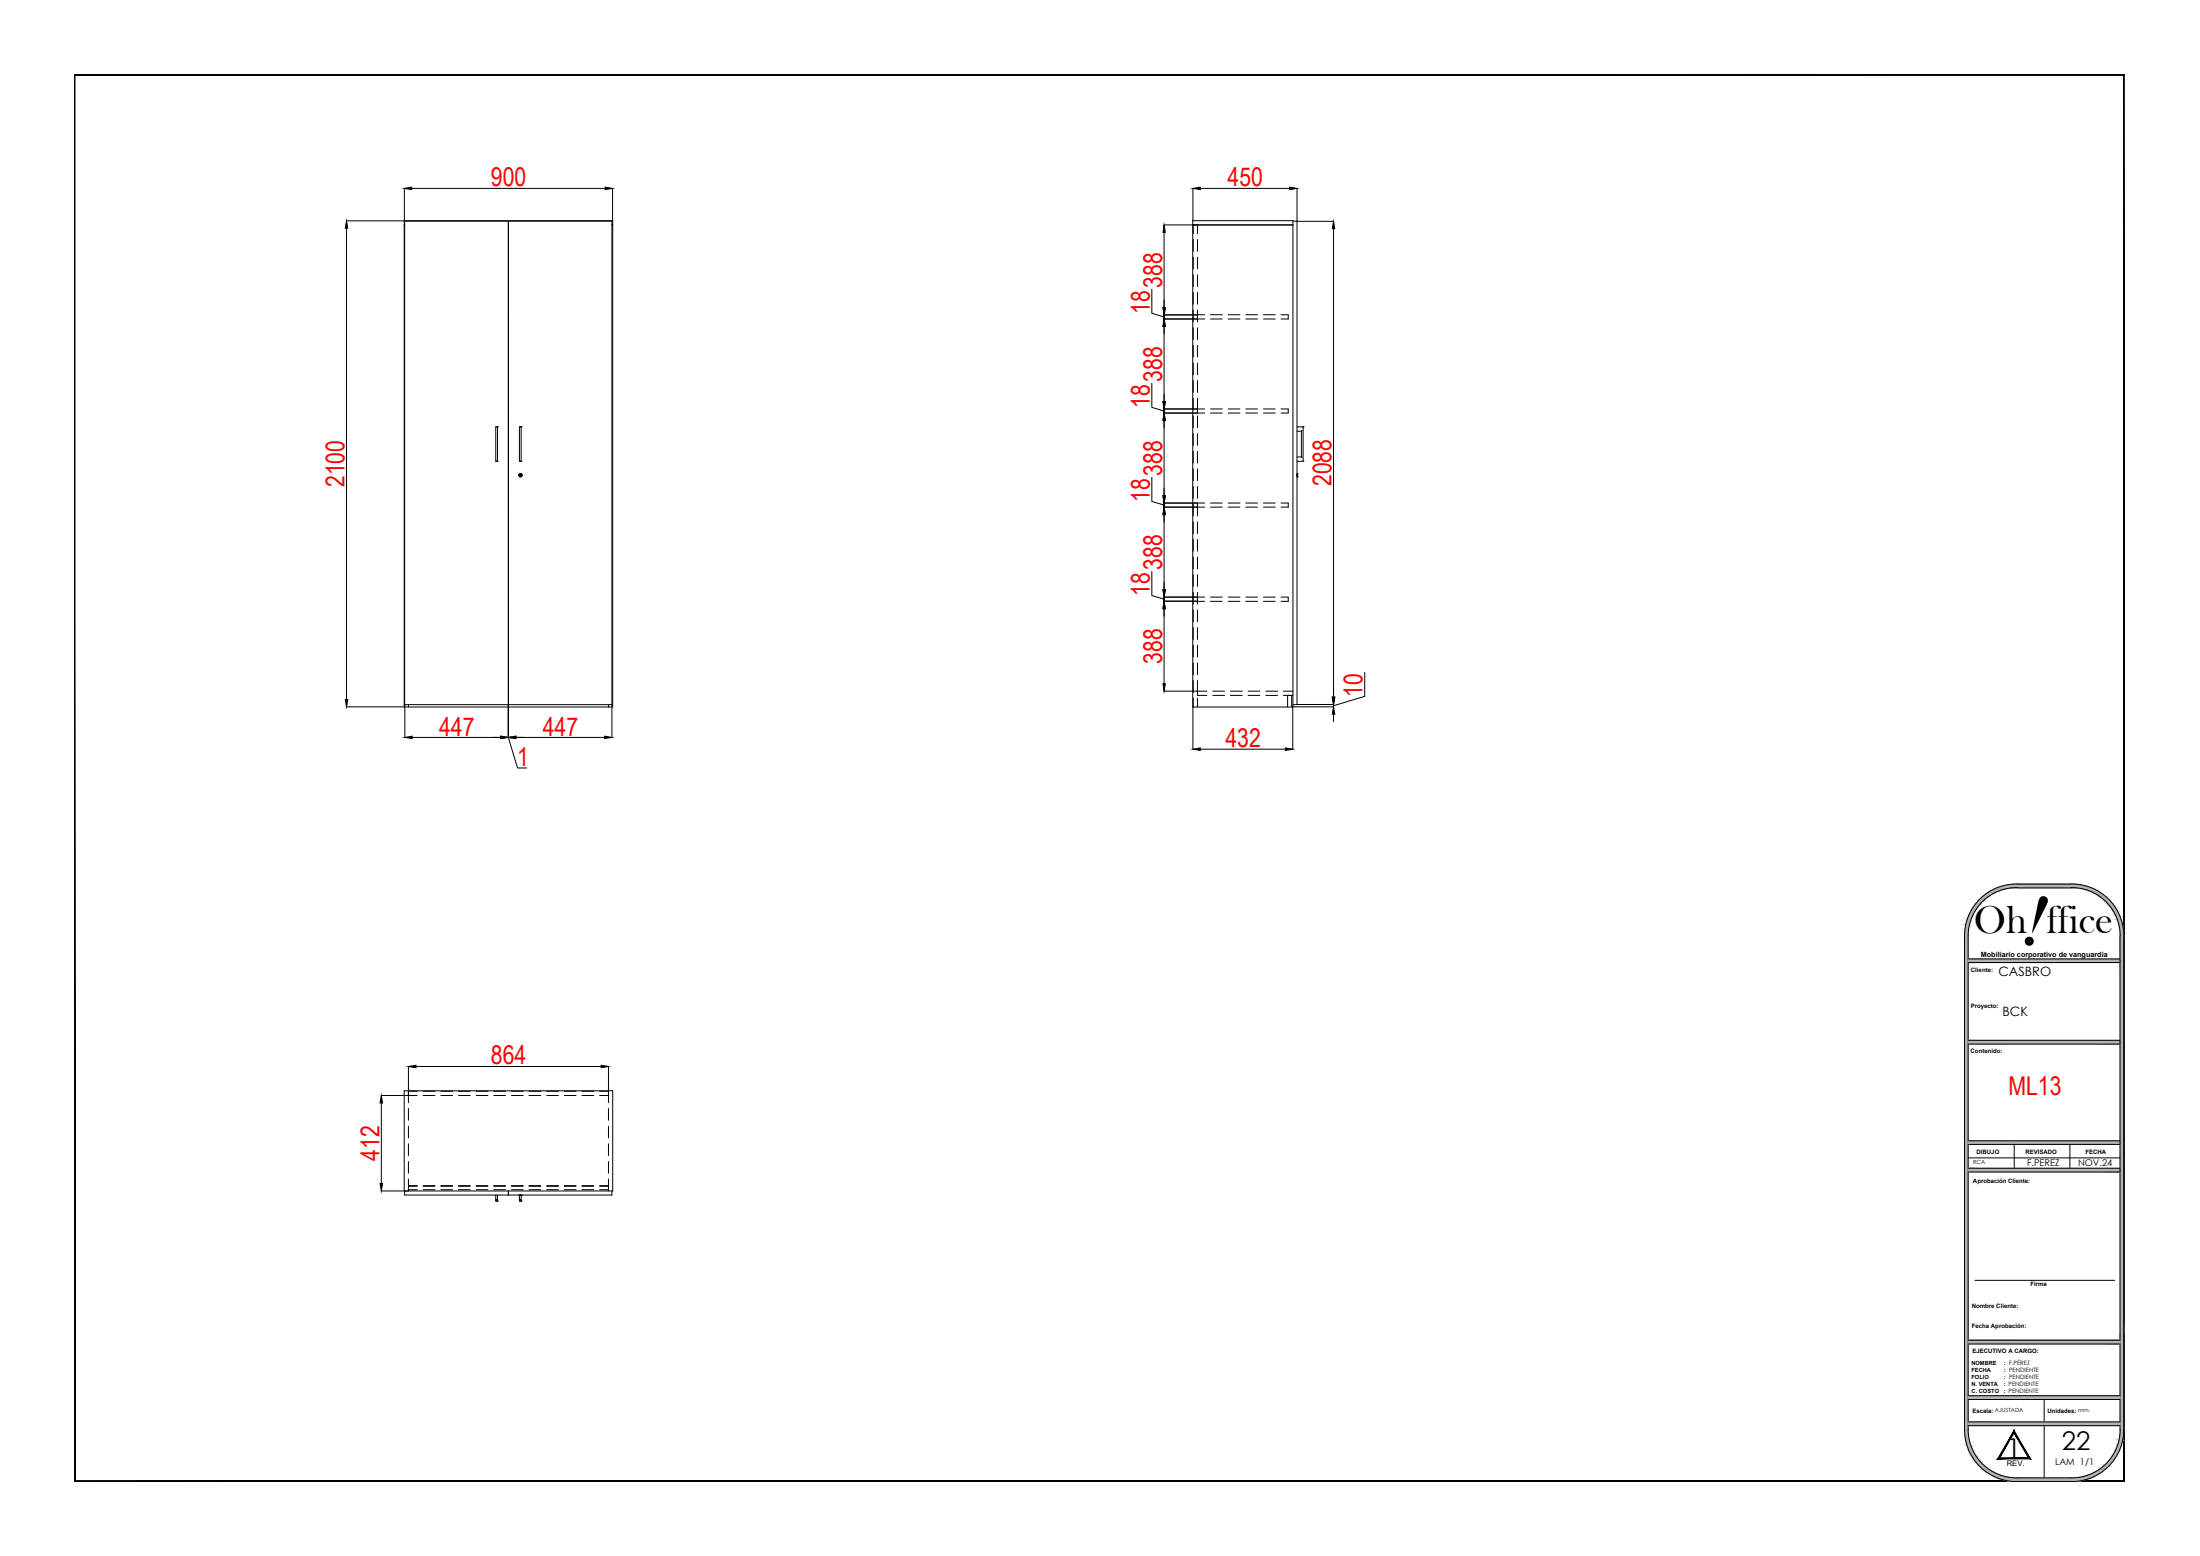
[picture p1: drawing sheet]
<svg xmlns="http://www.w3.org/2000/svg" width="594mm" height="420mm" viewBox="0 0 594 420" stroke-linecap="round" stroke-linejoin="round" font-family="sans-serif">
<g fill="#000" stroke="#000" stroke-width=".27">
<path d="M20 20.1v.2l553.6-.2zM20 20.3l553.6-.2v.2z"/>
<path d="M543.9 386.3v.6l4.4 7zM543.9 386.9l4.4 7-.6-.3zM539.4 393.9h8.9l-.6-.3zM539.4 393.9l.6-.3h7.7zM543.9 386.3l-4.5 7.6 .6-.3zM543.9 386.3v.6l-3.9 6.7z"/>
<path d="M20 400h553.6l-.2-.2zM20 400l.2-.2h553.2zM20 20.1v379.9l.2-.2zM20 20.1l.2 .2v379.5zM20 20.1l.2 .2 553.4-.2zM20.2 20.3l553.4-.2-.2 .2zM573.6 20.1l-.2 .2 .2 379.7zM573.4 20.3l.2 379.7-.2-.2z"/>
</g>
<g fill="none" stroke="#000" stroke-width=".27">
<path d="M544.9 239.8h14.2M544.9 238.7h14.2M544.9 239.7a13 13 0 0 0-13.4 13v133.4M544.9 238.7a14 14 0 0 0-14.4 14v133.4a13.9 13.9 0 0 0 14.4 13.9h14.2a14 14 0 0 0 14.4-13.9v-133.4a14 14 0 0 0-14.4-14M559.1 239.7a13 13 0 0 1 13.4 13M531.5 258.9h41v1h-41M572.5 252.7v133.4M531.5 280.9h41v1h-41M531.5 308h41v1h-41M531.5 315.5h41v1h-41M531.5 312.7h41M543.9 309v6.5"/>
<path d="M558.9 309v6.5M533.3 345.7h37.7M531.5 376.9h41M531.5 377.9h41M531.5 361.9h41M531.5 362.9h41M552 377.9v6M531.5 386a13 13 0 0 0 13.4 13.1h14.2M531.5 385h41M531.5 383.9h41M552 385v14.1M572.5 386a13 13 0 0 1-13.4 13.1"/>
</g>
<g fill="#b3b3b3" stroke="#b3b3b3" stroke-width=".27">
<path d="M544.9 238.7l15.6 .1zM543.4 238.8h17.1z"/>
<path d="M543.4 238.8l18.6 .2-1.5-.2zM541.9 239l1.5-.2 18.6 .2z"/>
<path d="M541.9 239l21.6 .3-1.5-.3zM540.5 239.3l1.4-.3 21.6 .3z"/>
<path d="M540.5 239.3l24.2 .5-1.2-.5zM539.3 239.8l1.2-.5 24.2 .5z"/>
<path d="M559.1 239.8h5.6zM559.1 239.8h5.6z"/>
<path d="M539.3 239.8h5.6zM539.2 239.8h4.3z"/>
<path d="M560.5 239.8h4.4zM560.5 239.8h4.4z"/>
<path d="M539.2 239.8h4.3zM539.1 239.8h4z"/>
<path d="M560.8 239.8l4.4 .1zM560.8 239.8l4.4 .1z"/>
<path d="M539.1 239.8h4zM538.8 239.9h3.3z"/>
<path d="M561.8 239.9l4 .4-.6-.4zM561.8 239.9l4 .4h-2.6z"/>
<path d="M538.8 239.9l2 .4 1.3-.4zM538.1 240.3l.7-.4 2 .4z"/>
<path d="M563.2 240.3l3 .2-.4-.2zM563.2 240.3l3 .2h-2.5z"/>
<path d="M538.1 240.3l2.1 .2 .6-.2zM537.7 240.5l.4-.2 2.1 .2z"/>
<path d="M563.7 240.5l2.9 .2-.4-.2zM563.7 240.5l2.9 .2h-2.1z"/>
<path d="M537.7 240.5l1.8 .2 .7-.2zM537.3 240.7l.4-.2 1.8 .2z"/>
<path d="M564.5 240.7l3 .5-.9-.5zM564.5 240.7l3 .5h-1.9z"/>
<path d="M537.3 240.7l1.1 .5 1.1-.5zM536.5 241.2l.8-.5 1.1 .5z"/>
<path d="M565.6 241.2l2 .1zM565.6 241.2l2 .1z"/>
<path d="M536.5 241.2h1.9zM536.3 241.3h1.9z"/>
<path d="M565.8 241.3l2.8 .8-1-.8zM565.8 241.3l2.8 .8h-1.7z"/>
<path d="M536.3 241.3l.8 .8 1.1-.8zM535.4 242.1l.9-.8 .8 .8z"/>
<path d="M566.9 242.1l1.8 .1zM566.9 242.1l1.8 .1z"/>
<path d="M535.4 242.1h1.7zM535.3 242.2h1.6z"/>
<path d="M567.1 242.2l2.3 .7-.7-.7zM567.1 242.2l2.3 .7h-1.4z"/>
<path d="M535.3 242.2l.7 .7 .9-.7zM535.3 242.2l.7 .7h-1.5z"/>
<path d="M568 242.9l1.7 .3-.3-.3zM568 242.9l1.7 .3h-1.4z"/>
<path d="M534.5 242.9l1.2 .3 .3-.3zM534.5 242.9l1.2 .3h-1.5z"/>
<path d="M568.3 243.2l2 .7-.6-.7zM568.3 243.2l2 .7h-1.3z"/>
<path d="M534.2 243.2l.7 .7 .8-.7zM534.2 243.2l.7 .7h-1.2z"/>
<path d="M569 243.9l1.7 .5-.4-.5zM569 243.9l1.7 .5h-1.3z"/>
<path d="M533.7 243.9l.9 .5 .3-.5zM533.7 243.9l.9 .5h-1.4z"/>
<path d="M569.4 244.4l1.7 .6-.4-.6zM569.4 244.4l1.7 .6h-1.2z"/>
<path d="M533.2 244.4l.8 .6 .6-.6zM533.2 244.4l.8 .6h-1.1z"/>
<path d="M569.9 245l1.6 .6-.4-.6zM569.9 245l1.6 .6h-1.2z"/>
<path d="M532.9 245l.7 .6 .4-.6zM532.9 245l.7 .6h-1.2z"/>
<path d="M570.3 245.6l1.5 .5-.3-.5zM570.3 245.6l1.5 .5h-1.1z"/>
<path d="M532.4 245.6l.9 .5 .3-.5zM532.4 245.6l.9 .5h-1.2z"/>
<path d="M570.7 246.1l1.5 .9-.4-.9zM570.7 246.1l1.5 .9h-1.1z"/>
<path d="M532.1 246.1l.8 .9 .4-.9zM532.1 246.1l.8 .9h-1.2z"/>
<path d="M571.1 247l1.3 .3-.2-.3zM571.1 247l1.3 .3h-1.1z"/>
<path d="M531.7 247l1 .3 .2-.3zM531.7 247l1 .3h-1.1z"/>
<path d="M571.3 247.3l1.5 1-.4-1zM571.3 247.3l1.5 1h-1.1z"/>
<path d="M531.6 247.3l.7 1 .4-1zM531.6 247.3l.7 1h-1.1z"/>
<path d="M571.7 248.3l1.2 .4-.1-.4zM571.7 248.3l1.2 .4h-1.1z"/>
<path d="M531.2 248.3l.9 .4 .2-.4zM531.2 248.3l.9 .4h-1z"/>
<path d="M571.8 248.7l1.4 1.1-.3-1.1zM571.8 248.7l1.4 1.1h-1.1z"/>
<path d="M531.1 248.7l.7 1.1 .3-1.1zM531.1 248.7l.7 1.1h-1z"/>
<path d="M572.1 249.8l1.1 .2v-.2zM572.1 249.8l1.1 .2h-1z"/>
<path d="M530.8 249.8l1 .2v-.2zM530.8 249.8l1 .2h-1.1z"/>
<path d="M572.2 250l1.2 1.2-.2-1.2zM572.2 250l1.2 1.2h-1z"/>
<path d="M530.7 250l.9 1.2 .2-1.2zM530.7 250l.9 1.2h-1z"/>
<path d="M572.4 251.2l1 .2zM572.4 251.2l1 .2z"/>
<path d="M530.6 251.2l1 .2zM530.6 251.2l1 .2z"/>
<path d="M572.4 251.4l1.1 1.3-.1-1.3zM572.4 251.4l1.1 1.3h-1z"/>
<path d="M530.5 251.4l1 1.3 .1-1.3zM530.5 251.4l1 1.3h-1z"/>
<path d="M572.5 252.7l1 107.5v-107.5zM572.5 252.7l1 107.5h-1z"/>
<path d="M530.5 252.7l1 107.5v-107.5zM530.5 252.7l1 107.5h-1z"/>
<path d="M572.5 360.2l1 25.9v-25.9zM572.5 360.2l1 25.9h-1z"/>
<path d="M530.5 360.2l1 25.9v-25.9zM530.5 360.2l1 25.9h-1z"/>
<path d="M572.5 386.1l.9 1.4 .1-1.4zM572.5 386.1l.9 1.4h-1z"/>
<path d="M530.5 386.1l1.1 1.4-.1-1.4zM530.5 386.1l1.1 1.4h-1.1z"/>
<path d="M572.4 387.5h1zM572.4 387.5h1z"/>
<path d="M530.5 387.5h1.1zM530.5 387.5h1.1z"/>
<path d="M572.4 387.5l.8 1.3 .2-1.3zM572.4 387.5l.8 1.3h-1z"/>
<path d="M530.6 387.5l1.2 1.3-.2-1.3zM530.6 387.5l1.2 1.3h-1.1z"/>
<path d="M572.2 388.8l1 .2v-.2zM572.2 388.8l1 .2h-1.1z"/>
<path d="M530.7 388.8l1.1 .2v-.2zM530.7 388.8l1.1 .2h-1z"/>
<path d="M572.1 389l.8 1.2 .3-1.2zM572.1 389l.8 1.2h-1.1z"/>
<path d="M530.8 389l1.3 1.2-.3-1.2zM530.8 389l1.3 1.2h-1z"/>
<path d="M571.8 390.2l1 .3 .1-.3zM571.8 390.2l1 .3h-1.1z"/>
<path d="M531.1 390.2l1.2 .3-.2-.3zM531.1 390.2l1.2 .3h-1.1z"/>
<path d="M571.7 390.5l.7 .9 .4-.9zM571.7 390.5l.7 .9h-1.1z"/>
<path d="M531.2 390.5l1.5 .9-.4-.9zM531.2 390.5l1.5 .9h-1.1z"/>
<path d="M571.3 391.4l.9 .5 .2-.5zM571.3 391.4l.9 .5h-1.1z"/>
<path d="M531.6 391.4l1.3 .5-.2-.5zM531.6 391.4l1.3 .5h-1.2z"/>
<path d="M571.1 391.9l.7 .8 .4-.8zM571.1 391.9l.7 .8h-1.1z"/>
<path d="M531.7 391.9l1.6 .8-.4-.8zM531.7 391.9l1.6 .8h-1.2z"/>
<path d="M570.7 392.7l.8 .5 .3-.5zM570.7 392.7l.8 .5h-1.2z"/>
<path d="M532.1 392.7l1.5 .5-.3-.5zM532.1 392.7l1.5 .5h-1.2z"/>
<path d="M570.3 393.2l.8 .6 .4-.6zM570.3 393.2l.8 .6h-1.2z"/>
<path d="M532.4 393.2l1.6 .6-.4-.6zM532.4 393.2l1.6 .6h-1.1z"/>
<path d="M569.9 393.8l.8 .6 .4-.6zM569.9 393.8l.8 .6h-1.3z"/>
<path d="M532.9 393.8l1.7 .6-.6-.6zM532.9 393.8l1.7 .6h-1.4z"/>
<path d="M569.4 394.4l.9 .5 .4-.5zM569.4 394.4l.9 .5h-1.3z"/>
<path d="M533.2 394.4l1.7 .5-.3-.5zM533.2 394.4l1.7 .5h-1.2z"/>
<path d="M569 394.9l.7 .7 .6-.7zM568.3 395.6l.7-.7 .7 .7z"/>
<path d="M533.7 394.9l2 .7-.8-.7zM533.7 394.9l2 .7h-1.5z"/>
<path d="M568.3 395.6l1.1 .2 .3-.2zM568 395.8l.3-.2 1.1 .2z"/>
<path d="M534.2 395.6l1.8 .2-.3-.2zM534.2 395.6l1.8 .2h-1.5z"/>
<path d="M568 395.8l.7 .8 .7-.8zM567.1 396.6l.9-.8 .7 .8z"/>
<path d="M534.5 395.8l2.4 .8-.9-.8zM534.5 395.8l2.4 .8h-1.6z"/>
<path d="M567.1 396.6h1.6zM567.1 396.6l1.5 .1h-1.7z"/>
<path d="M535.3 396.6l1.8 .1zM535.3 396.6l1.8 .1z"/>
<path d="M566.9 396.7l.7 .8 1-.8zM565.8 397.5l1.1-.8 .7 .8z"/>
<path d="M535.4 396.7l2.8 .8-1.1-.8zM535.4 396.7l2.8 .8h-1.9z"/>
<path d="M565.8 397.5h1.8zM565.6 397.5h1.9z"/>
<path d="M536.3 397.5h2.1zM536.3 397.5h2.1z"/>
<path d="M565.6 397.5l1 .5 .9-.5zM564.5 398l1.1-.5 1 .5z"/>
<path d="M536.5 397.5l3 .5-1.1-.5zM536.5 397.5l3 .5h-2.2z"/>
<path d="M564.5 398l1.7 .3 .4-.3zM563.7 398.3l.8-.3 1.7 .3z"/>
<path d="M537.3 398l2.9 .3-.7-.3zM537.3 398l2.9 .3h-2.5z"/>
<path d="M563.7 398.3l2.1 .2 .4-.2zM563.2 398.5l.5-.2 2.1 .2z"/>
<path d="M537.7 398.3l3.1 .2-.6-.2zM537.7 398.3l3.1 .2h-2.7z"/>
<path d="M563.2 398.5l2 .4 .6-.4zM561.8 398.9l1.4-.4 2 .4z"/>
<path d="M538.1 398.5l4 .4-1.3-.4zM538.1 398.5l4 .4h-3.3z"/>
<path d="M561.8 398.9h3.4zM560.8 399h4.1z"/>
<path d="M538.8 398.9l4.3 .1zM538.8 398.9l4.3 .1z"/>
<path d="M560.8 399h4.1zM560.5 399h4.2z"/>
<path d="M539.1 399h4.4zM539.1 399h4.4z"/>
<path d="M560.5 399h4.2zM559.1 399.1h5.6z"/>
<path d="M539.2 399l5.7 .1zM539.2 399l5.7 .1z"/>
<path d="M539.3 399.1l24.2 .4 1.2-.4zM539.3 399.1l24.2 .4h-23z"/>
<path d="M540.5 399.5l21.5 .3 1.5-.3zM540.5 399.5l21.5 .3h-20.1z"/>
<path d="M541.9 399.8l18.6 .2 1.5-.2zM541.9 399.8l18.6 .2h-17.1z"/>
<path d="M543.4 400h17.1zM543.4 400h15.7z"/>
<path d="M531.5 308l41 1v-1zM531.5 308l41 1h-41z"/>
<path d="M531.5 383.9l41 1.1v-1.1zM531.5 383.9l41 1.1h-41z"/>
<path d="M531.5 315.5l41 1v-1zM531.5 315.5l41 1h-41z"/>
<path d="M531.5 376.9l41 1v-1zM531.5 376.9l41 1h-41z"/>
<path d="M531.5 280.9l41 1v-1zM531.5 280.9l41 1h-41z"/>
<path d="M531.5 258.9l41 1v-1zM531.5 258.9l41 1h-41z"/>
<path d="M531.5 361.9l41 1v-1zM531.5 361.9l41 1h-41z"/>
</g>
<g fill="none" stroke="#000" stroke-width=".27">
<path d="M109.2 50.9v8.7h-15.6M111.2 50.9h52.2M165.4 50.9v8.7M322.1 50.9v8.7M324.1 50.9h24.1M350.2 50.9v8.9h9.9M93.6 61.6v127.3M311 78.1v6.5l3.3 1M314.3 62.8v20.2M314.3 60.7h9.1M360.1 61.8v126.4M314.3 86.1v-1.1v1.1"/>
<path d="M314.3 88.2v20.2M314.3 86.1h9.1M314.3 85h9.1M311 103.5v6.5l3.3 1M314.3 111.5v-1.1v1.1M314.3 113.6v20.2M314.3 111.5h9.1M314.3 110.4h9.1M311 128.9v6.5l3.3 1M314.3 136.9v-1.1v1.1M314.3 139v20.2M314.3 136.9h9.1"/>
<path d="M314.3 135.8h9.1M311 154.3v6.5l3.3 1M314.3 162.3v-1.1v1.1M314.3 162.3h9.1M314.3 164.4v20.2M314.3 161.2h9.1M93.6 190.9h15.6M109.3 190.2v8.9M111.3 199.1h23.9M137.3 199.1l2.5 8.3h2.5M137.3 199.1h.1M137.3 190.2v8.9"/>
<path d="M139.3 199.1h24M165.2 190.2v8.9M314.3 186.6h9.1M322.1 190.9v11.4M350.2 190.2h9.9M360.1 190.2v.7v-.7M360.1 190.9h-11v11.4M360.1 192.9v2M368.5 181.6v6.4l-8.4 2.6M324.1 202.3h23M103 297.8v21.8M110.3 288v7.8h-7.3"/>
<path d="M112.3 288h50M164.3 288v7.8M103 321.6h7.3"/>
</g>
<g fill="#000" stroke="#000" stroke-width=".27">
<path d="M109.2 50.9l2-.4v.7zM163.4 50.5l2 .4-2 .3zM322.1 50.9l2-.4v.7zM348.2 50.5l2 .4-2 .3zM93.6 59.6l.3 2h-.7zM314.3 60.7l.4 2.1h-.7zM360.1 59.8l.3 2h-.6zM314.3 86.1l.4 2.1h-.7zM314 83h.7l-.4 2zM314.3 111.5l.4 2.1h-.7zM314 108.4h.7l-.4 2zM314.3 136.9l.4 2.1h-.7z"/>
<path d="M314 133.8h.7l-.4 2zM314 159.2h.7l-.4 2zM314.3 162.3l.4 2.1h-.7zM93.2 188.9h.7l-.3 2zM109.3 199.1l2-.3v.6zM135.2 198.8l2.1 .3-2.1 .3zM137.3 199.1l2-.3v.6zM163.3 198.8l1.9 .3-1.9 .3zM314 184.6h.7l-.4 2zM359.8 188.2h.6l-.3 2zM360.1 190.9l.3 2h-.6zM322.1 202.3l2-.3v.6z"/>
<path d="M347.1 202l2 .3-2 .3zM103 295.8l.3 2h-.7zM110.3 288l2-.4v.7zM162.3 287.6l2 .4-2 .3zM102.6 319.6h.7l-.3 2z"/>
</g>
<!-- layer: MD_Visible -->
<g fill="none" stroke="#000" stroke-width=".27">
<path d="M109.1 59.6h56.4v131.3h-56.4zM109.3 59.7h55.9v130.6h-55.9zM137.3 59.7v130.6M322.1 59.6h27v131.3h-27zM349.1 59.7h1.1v130.6h-1.1M109.1 60.7h.2M137.3 60.7h.1M165.2 60.7h.3M322.1 60.7h27M137.3 86.1h.1M137.3 85h.1M133.9 115.3v9.2"/>
<path d="M133.9 115.3h.1M133.9 115.3h.4M134.3 115.3h.1M134.3 115.3v9.2M137.3 111.5h.1M137.3 110.4h.1M140.3 115.3v9.2M140.3 115.3h.1M140.3 115.3h.4v9.2M140.7 115.3h.1M350.2 115.3h1.6M350.2 116.4h1.2"/>
<path d="M351.4 116.4v7M351.6 116.2l-.2 .2M351.8 115.3h.1M351.9 115.3v9.2M133.9 124.5h.1M133.9 124.6h.4M134.3 124.5h.1M137.3 136.9h.1M137.3 135.8h.1M140.3 124.5h.1M140.3 124.6h.4M140.4 128.2l.1-.1 .1 .2"/>
<path d="M140.4 128.3v.1M140.4 128.4h.1M140.4 128.2h.1M140.4 128.4l.1 .1M140.5 128.5h.1M140.5 128.3h.1M140.5 128.4h.1M140.6 128.3h.1M140.6 128.4h.1M140.6 128.5h.1M140.6 128.5h-.1M140.7 124.5h.1"/>
<path d="M350.2 127.9v.9M350.2 124.6h1.6M350.2 123.4h1.2M350.3 128v.7M350.3 128h.1M350.3 128.7h.1M351.4 123.4l.2 .2M351.8 124.5h.1M137.3 162.4h.1M137.3 161.2h.1M110.3 190.3v.6M137.3 187.8h.1"/>
<path d="M137.3 186.6h.1M164.3 190.3v.6M109.1 294.5h56.4v27.1h-56.4zM109.3 321.6v1.1h55.9v-1.1M133.9 322.7v1.6M133.9 324.3h.1M134.3 324.3h.1M134.3 322.7v1.6M134.3 324.3h-.4M137.3 321.6v1.1M140.1 322.7v.1M140.1 322.8h.1"/>
<path d="M140.3 322.7v1.6M140.3 324.3h.1M140.7 324.3h.1M140.7 322.7v1.6h-.4M140.9 322.8h.1M141 322.7l-.1 .1"/>
<circle cx="140.5" cy="128.3" r=".4"/>
<circle cx="140.5" cy="128.3" r=".49"/>
</g>
<!-- layer: MD_Hidden -->
<g fill="none" stroke="#000" stroke-width=".27">
<path d="M322.2 60.7v2.4M322.2 64.7v3.1M322.2 69.5v3.1M322.2 74.2v3.2M322.2 79v3.2M323.4 60.7v2.4M323.4 64.7v3.1M323.4 69.5v3.1M323.4 74.2v3.2M323.4 79v3.2M322.2 83.7v3.2M322.2 88.5v3.2"/>
<path d="M322.2 93.2v3.2M322.2 98v3.2M323.4 83.7v3.2M323.4 88.5v3.2M323.4 93.2v3.2M323.4 98v3.2M323.4 86.1h1.9M323.4 85h1.9M326.9 86.1h3.1M326.9 85h3.1M331.7 86.1h3.1M331.7 85h3.1"/>
<path d="M336.4 86.1h3.2M336.4 85h3.2M341.2 86.1h3.2M341.2 85h3.2M345.9 85h2v1.1h-2M322.2 102.8v3.1M322.2 107.6v3.1M322.2 112.3v3.2M322.2 117.1v3.2M323.4 102.8v3.1M323.4 107.6v3.9h1.9M323.4 112.3v3.2"/>
<path d="M323.4 117.1v3.2M323.4 110.4h1.9M326.9 111.5h3.1M326.9 110.4h3.1M331.7 111.5h3.1M331.7 110.4h3.1M336.4 111.5h3.2M336.4 110.4h3.2M341.2 111.5h3.2M341.2 110.4h3.2M345.9 110.4h2v1.1h-2M351.8 115.3h.1"/>
<path d="M322.2 121.9v3.1M322.2 126.6v3.2M322.2 131.4v3.2M322.2 136.1v3.2M323.4 121.9v3.1M323.4 126.6v3.2M323.4 131.4v3.2M323.4 136.9h1.9M325.3 135.8h-1.9v3.5M326.9 136.9h3.1M326.9 135.8h3.1M331.7 136.9h3.1"/>
<path d="M331.7 135.8h3.1M336.4 136.9h3.2M336.4 135.8h3.2M341.2 136.9h3.2M341.2 135.8h3.2M345.9 135.8h2v1.1h-2M350.2 128.1h.1M350.2 128.2h.1M350.2 128.6h.1M350.2 128.3h.1M322.2 140.9v3.2M322.2 145.7v3.1"/>
<path d="M322.2 150.4v3.2M322.2 155.2v3.2M322.2 160v3.1M323.4 140.9v3.2M323.4 145.7v3.1M323.4 150.4v3.2M323.4 155.2v3.2M323.4 160v3.1M322.2 164.7v3.2M322.2 169.5v3.2M322.2 174.2v3.2M322.2 179v3.2"/>
<path d="M323.4 164.7v3.2M323.4 169.5v3.2M323.4 174.2v3.2M323.4 179v3.2M323.4 162.4h1.9M323.4 161.2h1.9M326.9 162.4h3.1M326.9 161.2h3.1M331.7 162.4h3.1M331.7 161.2h3.1M336.4 162.4h3.2M336.4 161.2h3.2"/>
<path d="M341.2 162.4h3.2M341.2 161.2h3.2M345.9 161.2h2v1.2h-2M322.2 183.8v3.2M322.2 188.5v2.4M323.4 183.8v4h2.5M323.4 188.5v2.4M323.4 186.6h2.5M327.5 187.8h3.2M327.5 186.6h3.2M332.2 187.8h3.3M332.2 186.6h3.3"/>
<path d="M337 187.8h3.2M337 186.6h3.2M341.8 187.8h3.2M341.8 186.6h3.2M346.6 187.8h2.5M346.6 186.6h2.5M347.7 187.8v3.1M348.8 187.8v3.1M110.3 294.5v3.3M110.3 299.3v3.2M110.3 295.8h2.4M110.3 294.7h2.4"/>
<path d="M114.3 295.8h3.1M114.3 294.7h3.1M119.1 295.8h3.1M119.1 294.7h3.1M123.8 295.8h3.2M123.8 294.7h3.2M128.6 295.8h3.2M128.6 294.7h3.2M133.3 295.8h3.2M133.3 294.7h3.2M138.1 295.8h3.2M138.1 294.7h3.2"/>
<path d="M142.8 295.8h3.2M142.8 294.7h3.2M147.6 295.8h3.2M147.6 294.7h3.2M152.4 295.8h3.1M152.4 294.7h3.1M157.2 295.8h3.1M157.2 294.7h3.1M161.9 295.8h2.4M161.9 294.7h2.4M164.3 294.5v3.3M164.3 299.3v3.2"/>
<path d="M110.3 304.1v3.2M110.3 308.8v3.2M110.3 313.6v3.2M110.3 318.4v3.2M164.3 304.1v3.2M164.3 308.8v3.2M164.3 313.6v3.2M164.3 318.4v3.2M110.3 321.3h2.4M110.3 320.2h2.4M110.3 320.3h2.4M114.3 321.3h3.1"/>
<path d="M114.3 320.2h3.1M114.3 320.3h3.1M119.1 321.3h3.1M119.1 320.2h3.1M119.1 320.3h3.1M123.8 321.3h3.2M123.8 320.2h3.2M123.8 320.3h3.2M128.6 321.3h3.2M128.6 320.2h3.2M128.6 320.3h3.2M133.3 321.3h3.2"/>
<path d="M133.3 320.2h3.2M133.3 320.3h3.2M133.9 324.1l.2-.2 .2 .2M138.1 321.3h3.2M138.1 320.2h3.2M138.1 320.3h3.2M140.3 322.8h.4M140.3 324.1l.2-.2 .2 .2M140.4 322.7v.1M140.5 322.7v.1M140.6 322.7v.1M142.8 321.3h3.2"/>
<path d="M142.8 320.2h3.2M142.8 320.3h3.2M147.6 321.3h3.2M147.6 320.2h3.2M147.6 320.3h3.2M152.4 321.3h3.1M152.4 320.2h3.1M152.4 320.3h3.1M157.2 321.3h3.1M157.2 320.2h3.1M157.2 320.3h3.1M161.9 321.3h2.4"/>
<path d="M161.9 320.2h2.4M161.9 320.3h2.4"/>
</g>
<text font-size="20.6" x="545.2" y="254.3" transform="rotate(19 545.2 254.3)">!</text>
<text font-size="10.7" x="533" y="251.9">Oh ffice</text>
<g font-size="7" fill="#f00">
<text x="132.6" y="50.3">900</text>
<text x="331.5" y="50.3">450</text>
<text x="313.8" y="77.7" transform="rotate(-90 313.8 77.7)">388</text>
<text x="310.5" y="84.7" transform="rotate(-90 310.5 84.7)">18</text>
<text x="313.8" y="103.1" transform="rotate(-90 313.8 103.1)">388</text>
<text x="310.5" y="110.1" transform="rotate(-90 310.5 110.1)">18</text>
<text x="93" y="131.6" transform="rotate(-90 93 131.6)">2100</text>
<text x="313.8" y="128.5" transform="rotate(-90 313.8 128.5)">388</text>
<text x="359.5" y="131.3" transform="rotate(-90 359.5 131.3)">2088</text>
<text x="310.5" y="135.5" transform="rotate(-90 310.5 135.5)">18</text>
<text x="313.8" y="153.9" transform="rotate(-90 313.8 153.9)">388</text>
<text x="310.5" y="160.9" transform="rotate(-90 310.5 160.9)">18</text>
<text x="313.8" y="179.3" transform="rotate(-90 313.8 179.3)">388</text>
<text x="367.9" y="188.2" transform="rotate(-90 367.9 188.2)">10</text>
<text x="118.6" y="198.6">447</text>
<text x="146.6" y="198.6">447</text>
<text x="330.9" y="201.7">432</text>
<text x="139.6" y="206.9">1</text>
<text x="132.6" y="287.4">864</text>
<text x="542.3" y="295.6">ML13</text>
<text x="102.5" y="313.4" transform="rotate(-90 102.5 313.4)">412</text>
</g>
<g font-size="7">
<text x="541.9" y="393.3">1</text>
<text x="556.8" y="391.7">22</text>
</g>
<g font-size="3.5">
<text x="539.6" y="263.6">CASBRO</text>
<text x="540.7" y="274.3">BCK</text>
</g>
<g font-size="2.5">
<text x="547.4" y="314.8">F.PEREZ</text>
<text x="561.1" y="314.8">NOV.24</text>
<text x="555" y="395.5">LAM 1/1</text>
</g>
<text font-size="2.1" x="541.9" y="395.8">REV.</text>
<text font-size="2" x="534.9" y="258.4">Mobiliario corporativo de vanguardia</text>
<g font-size="1.6">
<text x="532.2" y="262.4">Cliente:</text>
<text x="532.2" y="272.1">Proyecto:</text>
<text x="532.1" y="284.3">Contenido:</text>
<text x="533.8" y="311.6">DIBUJO</text>
<text x="546.9" y="311.6">REVISADO</text>
<text x="563.1" y="311.6">FECHA</text>
<text x="532.8" y="319.4">Aprobación Cliente:</text>
<text x="548.3" y="347.1">Firma</text>
<text x="532.5" y="353.2">Nombre Cliente:</text>
<text x="532.5" y="358.5">Fecha Aprobación:</text>
<text x="532.7" y="365.2">EJECUTIVO A CARGO:</text>
<text x="532.7" y="381.5">Escala: AJUSTADA</text>
<text x="552.9" y="381.5">Unidades: mm.</text>
</g>
<g font-size="1.5">
<text x="532.8" y="314.4">RCA</text>
<text x="532.4" y="368.6">NOMBRE</text>
<text x="532.4" y="370.5">FECHA</text>
<text x="541.1" y="368.6">: F.PÉREZ</text>
<text x="541.1" y="370.5">: PENDIENTE</text>
<text x="532.4" y="372.3">FOLIO</text>
<text x="532.4" y="374.2">N. VENTA</text>
<text x="532.4" y="376">C. COSTO</text>
<text x="541.1" y="372.3">: PENDIENTE</text>
<text x="541.1" y="374.2">: PENDIENTE</text>
<text x="541.1" y="376">: PENDIENTE</text>
</g>
</svg>
